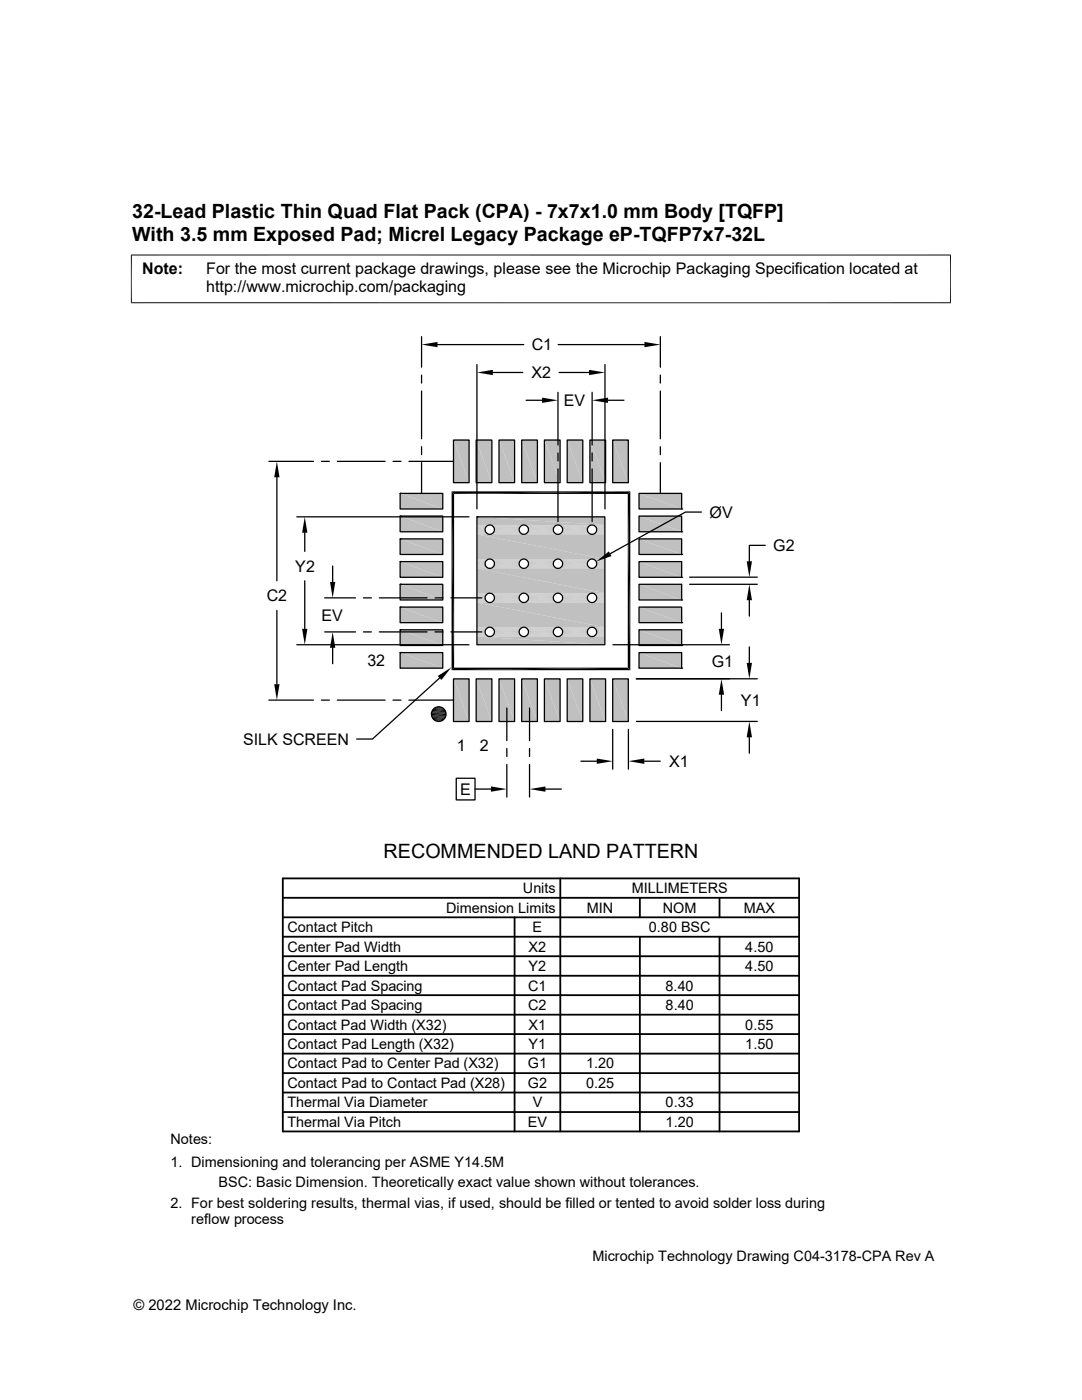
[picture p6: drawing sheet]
<svg xmlns="http://www.w3.org/2000/svg" width="216mm" height="279mm" viewBox="0 0 216 279" stroke-linecap="round" stroke-linejoin="round" font-family="sans-serif">
<g fill="#c0c0c0">
<path d="M95.2 103.1l25.5 1.7h-25.5z"/>
<path d="M95.2 103.1h25.5v1.7z"/>
</g>
<path d="M97.6 104.8h-2.4M97.8 104.8h6.6M98.1 104.9h6M104.6 104.8h6.7M104.9 104.9h6M111.4 104.8h6.6M111.7 104.9h6M118.2 104.8h2.5M118.6 104.9h2.1" fill="none" stroke="#c0c0c0" stroke-width=".2"/>
<path d="M95.2 104.9h2z" fill="#c0c0c0"/>
<path d="M95.2 104.9h2.1" fill="none" stroke="#c0c0c0" stroke-width=".2"/>
<g fill="#c0c0c0">
<path d="M118.7 104.9l2 .2h-1.9z"/>
<path d="M118.7 104.9h2v.2z"/>
</g>
<path d="M98.3 105h5.7M105.1 105h5.7M111.9 105h5.7" fill="none" stroke="#c0c0c0" stroke-width=".2"/>
<g fill="#c0c0c0">
<path d="M95.2 104.9l1.8 .2h-1.8z"/>
<path d="M95.2 104.9h2l-.2 .2z"/>
<path d="M118.8 105.1l1.9 .1h-1.8z"/>
<path d="M118.8 105.1h1.9v.1z"/>
</g>
<path d="M98.4 105.1h5.4M105.2 105.1h5.4M112 105.1h5.5" fill="none" stroke="#c0c0c0" stroke-width=".2"/>
<g fill="#c0c0c0">
<path d="M95.2 105.1l1.7 .1h-1.7z"/>
<path d="M95.2 105.1h1.8l-.1 .1z"/>
<path d="M118.9 105.2l1.8 .2h-1.7z"/>
<path d="M118.9 105.2h1.8v.2z"/>
</g>
<path d="M98.5 105.3h5.2M105.3 105.3h5.2M112.1 105.3h5.2" fill="none" stroke="#c0c0c0" stroke-width=".2"/>
<g fill="#c0c0c0">
<path d="M95.2 105.2l1.6 .2h-1.6z"/>
<path d="M95.2 105.2h1.7l-.1 .2z"/>
<path d="M119 105.4l1.7 .1h-1.6z"/>
<path d="M119 105.4h1.7v.1z"/>
</g>
<path d="M98.6 105.5h5.1M105.4 105.5h5.1M112.2 105.5h5.1" fill="none" stroke="#c0c0c0" stroke-width=".2"/>
<g fill="#c0c0c0">
<path d="M95.2 105.4l1.6 .1h-1.6z"/>
<path d="M95.2 105.4h1.6v.1z"/>
<path d="M119.1 105.5l1.6 .2h-1.6z"/>
<path d="M119.1 105.5h1.6v.2z"/>
</g>
<path d="M98.6 105.6h5M105.5 105.6h4.9M112.2 105.6h5" fill="none" stroke="#c0c0c0" stroke-width=".2"/>
<g fill="#c0c0c0">
<path d="M95.2 105.5l1.6 .2h-1.6z"/>
<path d="M95.2 105.5h1.6v.2z"/>
<path d="M119.1 105.7l1.6 .2h-1.6z"/>
<path d="M119.1 105.7h1.6v.2z"/>
</g>
<path d="M98.6 105.8h5M105.5 105.8h4.9M112.2 105.8h5" fill="none" stroke="#c0c0c0" stroke-width=".2"/>
<g fill="#c0c0c0">
<path d="M95.2 105.7l1.6 .2h-1.6z"/>
<path d="M95.2 105.7h1.6v.2z"/>
<path d="M119.1 105.9l1.6 .1h-1.7z"/>
<path d="M119.1 105.9h1.6v.1z"/>
</g>
<path d="M98.6 106h5.1M105.4 106h5.1M112.2 106h5.1" fill="none" stroke="#c0c0c0" stroke-width=".2"/>
<g fill="#c0c0c0">
<path d="M95.2 105.9l1.6 .1h-1.6z"/>
<path d="M95.2 105.9h1.6v.1z"/>
<path d="M119 106l1.7 .2h-1.8z"/>
<path d="M119 106h1.7v.2z"/>
</g>
<path d="M98.5 106.1h5.2M105.3 106.1h5.2M112.1 106.1h5.2" fill="none" stroke="#c0c0c0" stroke-width=".2"/>
<g fill="#c0c0c0">
<path d="M95.2 106l1.7 .2h-1.7z"/>
<path d="M95.2 106h1.6l.1 .2z"/>
<path d="M118.9 106.2l1.8 .1h-1.9z"/>
<path d="M118.9 106.2h1.8v.1z"/>
</g>
<path d="M98.4 106.3h5.4M105.2 106.3h5.4M112 106.3h5.5" fill="none" stroke="#c0c0c0" stroke-width=".2"/>
<g fill="#c0c0c0">
<path d="M95.2 106.2l1.8 .1h-1.8z"/>
<path d="M95.2 106.2h1.7l.1 .1z"/>
<path d="M118.8 106.3l1.9 .1h-2z"/>
<path d="M118.8 106.3h1.9v.1z"/>
</g>
<path d="M98.3 106.4h5.7M105.1 106.4h5.7M111.9 106.4h5.7" fill="none" stroke="#c0c0c0" stroke-width=".2"/>
<g fill="#c0c0c0">
<path d="M95.2 106.3l2 .1h-2z"/>
<path d="M95.2 106.3h1.8l.2 .1z"/>
</g>
<path d="M118.6 106.5h2.1" fill="none" stroke="#c0c0c0" stroke-width=".2"/>
<path d="M118.7 106.4l2 .1z" fill="#c0c0c0"/>
<g fill="none" stroke="#c0c0c0" stroke-width=".2">
<path d="M95.2 106.5h2.1M95.2 106.6h2.3M95.2 106.6h2.4M97.8 106.6h6.6M98 106.6h6.3M98.1 106.5h6M104.6 106.6h6.7M104.8 106.6h6.3M104.9 106.5h6M111.4 106.6h6.6M111.6 106.6h6.3M111.7 106.5h6"/>
<path d="M118.2 106.6h2.5M118.4 106.6h2.3"/>
</g>
<g fill="#c0c0c0">
<path d="M95.2 106.6l25.5 5h-25.5z"/>
<path d="M95.2 106.6h25.5v5z"/>
</g>
<g fill="none" stroke="#c0c0c0" stroke-width=".2">
<path d="M95.2 111.6h2.4M95.2 111.6h2.3M97.8 111.6h6.6M98 111.6h6.3M98.1 111.7h6M104.6 111.6h6.7M104.8 111.6h6.3M104.9 111.7h6M111.4 111.6h6.6M111.6 111.6h6.3M111.7 111.7h6M118.2 111.6h2.5"/>
<path d="M118.4 111.6h2.3M118.6 111.7h2.1"/>
</g>
<path d="M95.2 111.7l2 .1z" fill="#c0c0c0"/>
<path d="M95.2 111.7h2.1" fill="none" stroke="#c0c0c0" stroke-width=".2"/>
<g fill="#c0c0c0">
<path d="M118.7 111.8l2 .1z"/>
<path d="M118.7 111.8h2v.1z"/>
</g>
<path d="M98.3 111.8h5.7M105.1 111.8h5.7M111.9 111.8h5.7" fill="none" stroke="#c0c0c0" stroke-width=".2"/>
<g fill="#c0c0c0">
<path d="M95.2 111.8l1.8 .1h-1.8z"/>
<path d="M95.2 111.8h2l-.2 .1z"/>
<path d="M118.8 111.9l1.9 .1h-1.8z"/>
<path d="M118.8 111.9h1.9v.1z"/>
</g>
<path d="M98.4 111.9h5.4M105.2 111.9h5.4M112 111.9h5.5" fill="none" stroke="#c0c0c0" stroke-width=".2"/>
<g fill="#c0c0c0">
<path d="M95.2 111.9l1.7 .1h-1.7z"/>
<path d="M95.2 111.9h1.8l-.1 .1z"/>
<path d="M118.9 112l1.8 .2h-1.7z"/>
<path d="M118.9 112h1.8v.2z"/>
</g>
<path d="M98.5 112.1h5.2M105.3 112.1h5.2M112.1 112.1h5.2" fill="none" stroke="#c0c0c0" stroke-width=".2"/>
<g fill="#c0c0c0">
<path d="M95.2 112l1.6 .2h-1.6z"/>
<path d="M95.2 112h1.7l-.1 .2z"/>
<path d="M119 112.2l1.7 .1h-1.6z"/>
<path d="M119 112.2h1.7v.1z"/>
</g>
<path d="M98.6 112.2h5.1M105.4 112.2h5.1M112.2 112.2h5.1" fill="none" stroke="#c0c0c0" stroke-width=".2"/>
<g fill="#c0c0c0">
<path d="M95.2 112.2l1.6 .1h-1.6z"/>
<path d="M95.2 112.2h1.6v.1z"/>
<path d="M119.1 112.3l1.6 .2h-1.6z"/>
<path d="M119.1 112.3h1.6v.2z"/>
</g>
<path d="M98.6 112.4h5M105.5 112.4h4.9M112.2 112.4h5" fill="none" stroke="#c0c0c0" stroke-width=".2"/>
<g fill="#c0c0c0">
<path d="M95.2 112.3l1.6 .2h-1.6z"/>
<path d="M95.2 112.3h1.6v.2z"/>
<path d="M119.1 112.5l1.6 .2h-1.6z"/>
<path d="M119.1 112.5h1.6v.2z"/>
</g>
<path d="M98.6 112.6h5M105.5 112.6h4.9M112.2 112.6h5" fill="none" stroke="#c0c0c0" stroke-width=".2"/>
<g fill="#c0c0c0">
<path d="M95.2 112.5l1.6 .2h-1.6z"/>
<path d="M95.2 112.5h1.6v.2z"/>
<path d="M119.1 112.7l1.6 .1h-1.7z"/>
<path d="M119.1 112.7h1.6v.1z"/>
</g>
<path d="M98.6 112.8h5.1M105.4 112.8h5.1M112.2 112.8h5.1" fill="none" stroke="#c0c0c0" stroke-width=".2"/>
<g fill="#c0c0c0">
<path d="M95.2 112.7l1.6 .1h-1.6z"/>
<path d="M95.2 112.7h1.6v.1z"/>
<path d="M119 112.8l1.7 .2h-1.8z"/>
<path d="M119 112.8h1.7v.2z"/>
</g>
<path d="M98.5 112.9h5.2M105.3 112.9h5.2M112.1 112.9h5.2" fill="none" stroke="#c0c0c0" stroke-width=".2"/>
<g fill="#c0c0c0">
<path d="M95.2 112.8l1.7 .2h-1.7z"/>
<path d="M95.2 112.8h1.6l.1 .2z"/>
<path d="M118.9 113l1.8 .1h-1.9z"/>
<path d="M118.9 113h1.8v.1z"/>
</g>
<path d="M98.4 113.1h5.4M105.2 113.1h5.4M112 113.1h5.5" fill="none" stroke="#c0c0c0" stroke-width=".2"/>
<g fill="#c0c0c0">
<path d="M95.2 113l1.8 .1h-1.8z"/>
<path d="M95.2 113h1.7l.1 .1z"/>
<path d="M118.7 113.2l.1-.1 1.9 .1z"/>
<path d="M118.8 113.1h1.9v.1z"/>
</g>
<path d="M98.3 113.2h5.7M105.1 113.2h5.7M111.9 113.2h5.7" fill="none" stroke="#c0c0c0" stroke-width=".2"/>
<g fill="#c0c0c0">
<path d="M95.2 113.1l2 .1h-2z"/>
<path d="M95.2 113.1l2 .1z"/>
</g>
<path d="M118.6 113.3h2.1" fill="none" stroke="#c0c0c0" stroke-width=".2"/>
<path d="M118.7 113.2h2v.1z" fill="#c0c0c0"/>
<g fill="none" stroke="#c0c0c0" stroke-width=".2">
<path d="M95.2 113.3h2.1M95.2 113.4h2.3M95.2 113.4h2.4M97.8 113.4h6.6M98 113.4h6.3M98.1 113.3h6M104.6 113.4h6.7M104.8 113.4h6.3M104.9 113.3h6M111.4 113.4h6.6M111.6 113.4h6.3M111.7 113.3h6"/>
<path d="M118.2 113.4h2.5M118.4 113.4h2.3"/>
</g>
<g fill="#c0c0c0">
<path d="M95.2 113.4l25.5 5h-25.5z"/>
<path d="M95.2 113.4h25.5v5z"/>
</g>
<g fill="none" stroke="#c0c0c0" stroke-width=".2">
<path d="M95.2 118.4h2.4M95.2 118.4h2.3M97.8 118.4h6.6M98 118.4h6.3M98.1 118.5h6M104.6 118.4h6.7M104.8 118.4h6.3M104.9 118.5h6M111.4 118.4h6.6M111.6 118.4h6.3M111.7 118.5h6M118.2 118.4h2.5"/>
<path d="M118.4 118.4h2.3M118.6 118.5h2.1"/>
</g>
<path d="M95.2 118.5l2 .1h-2z" fill="#c0c0c0"/>
<path d="M95.2 118.5h2.1" fill="none" stroke="#c0c0c0" stroke-width=".2"/>
<g fill="#c0c0c0">
<path d="M118.7 118.6l2 .1z"/>
<path d="M118.7 118.6h2v.1z"/>
</g>
<path d="M98.3 118.6h5.7M105.1 118.6h5.7M111.9 118.6h5.7" fill="none" stroke="#c0c0c0" stroke-width=".2"/>
<g fill="#c0c0c0">
<path d="M95.2 118.6l1.8 .1h-1.8z"/>
<path d="M95.2 118.6h2l-.2 .1z"/>
<path d="M118.8 118.7l1.9 .1h-1.8z"/>
<path d="M118.8 118.7h1.9v.1z"/>
</g>
<path d="M98.4 118.8h5.4M105.2 118.8h5.4M112 118.8h5.5" fill="none" stroke="#c0c0c0" stroke-width=".2"/>
<g fill="#c0c0c0">
<path d="M95.2 118.7l1.7 .1h-1.7z"/>
<path d="M95.2 118.7h1.8l-.1 .1z"/>
<path d="M118.9 118.8l1.8 .2h-1.7z"/>
<path d="M118.9 118.8h1.8v.2z"/>
</g>
<path d="M98.5 118.9h5.2M105.3 118.9h5.2M112.1 118.9h5.2" fill="none" stroke="#c0c0c0" stroke-width=".2"/>
<g fill="#c0c0c0">
<path d="M95.2 118.8l1.6 .2h-1.6z"/>
<path d="M95.2 118.8h1.7l-.1 .2z"/>
<path d="M119 119l1.7 .1h-1.6z"/>
<path d="M119 119h1.7v.1z"/>
</g>
<path d="M98.6 119.1h5.1M105.4 119.1h5.1M112.2 119.1h5.1" fill="none" stroke="#c0c0c0" stroke-width=".2"/>
<g fill="#c0c0c0">
<path d="M95.2 119l1.6 .1h-1.6z"/>
<path d="M95.2 119h1.6v.1z"/>
<path d="M119.1 119.1l1.6 .2h-1.6z"/>
<path d="M119.1 119.1h1.6v.2z"/>
</g>
<path d="M98.6 119.2h5M105.5 119.2h4.9M112.2 119.2h5" fill="none" stroke="#c0c0c0" stroke-width=".2"/>
<g fill="#c0c0c0">
<path d="M95.2 119.1l1.6 .2h-1.6z"/>
<path d="M95.2 119.1h1.6v.2z"/>
<path d="M119.1 119.3l1.6 .2h-1.6z"/>
<path d="M119.1 119.3h1.6v.2z"/>
</g>
<path d="M98.6 119.4h5M105.5 119.4h4.9M112.2 119.4h5" fill="none" stroke="#c0c0c0" stroke-width=".2"/>
<g fill="#c0c0c0">
<path d="M95.2 119.3l1.6 .2h-1.6z"/>
<path d="M95.2 119.3h1.6v.2z"/>
<path d="M119.1 119.5l1.6 .2h-1.7z"/>
<path d="M119.1 119.5h1.6v.2z"/>
</g>
<path d="M98.6 119.6h5.1M105.4 119.6h5.1M112.2 119.6h5.1" fill="none" stroke="#c0c0c0" stroke-width=".2"/>
<g fill="#c0c0c0">
<path d="M95.2 119.5l1.6 .2h-1.6z"/>
<path d="M95.2 119.5h1.6v.2z"/>
<path d="M119 119.7l1.7 .1h-1.8z"/>
<path d="M119 119.7h1.7v.1z"/>
</g>
<path d="M98.5 119.7h5.2M105.3 119.7h5.2M112.1 119.7h5.2" fill="none" stroke="#c0c0c0" stroke-width=".2"/>
<g fill="#c0c0c0">
<path d="M95.2 119.7l1.7 .1h-1.7z"/>
<path d="M95.2 119.7h1.6l.1 .1z"/>
<path d="M118.9 119.8l1.8 .2h-1.9z"/>
<path d="M118.9 119.8h1.8v.2z"/>
</g>
<path d="M98.4 119.9h5.4M105.2 119.9h5.4M112 119.9h5.5" fill="none" stroke="#c0c0c0" stroke-width=".2"/>
<g fill="#c0c0c0">
<path d="M95.2 119.8l1.8 .2h-1.8z"/>
<path d="M95.2 119.8h1.7l.1 .2z"/>
<path d="M118.7 120.1l.1-.1 1.9 .1z"/>
<path d="M118.8 120h1.9v.1z"/>
</g>
<path d="M98.3 120h5.7M105.1 120h5.7M111.9 120h5.7" fill="none" stroke="#c0c0c0" stroke-width=".2"/>
<g fill="#c0c0c0">
<path d="M95.2 120l2 .1h-2z"/>
<path d="M95.2 120l2 .1z"/>
</g>
<path d="M118.6 120.1h2.1" fill="none" stroke="#c0c0c0" stroke-width=".2"/>
<path d="M118.7 120.1h2z" fill="#c0c0c0"/>
<g fill="none" stroke="#c0c0c0" stroke-width=".2">
<path d="M95.2 120.1h2.1M95.2 120.2h2.3M95.2 120.2h2.4M97.8 120.2h6.6M98 120.2h6.3M98.1 120.1h6M104.6 120.2h6.7M104.8 120.2h6.3M104.9 120.1h6M111.4 120.2h6.6M111.6 120.2h6.3M111.7 120.1h6"/>
<path d="M118.2 120.2h2.5M118.4 120.2h2.3"/>
</g>
<g fill="#c0c0c0">
<path d="M95.2 120.2l25.5 5h-25.5z"/>
<path d="M95.2 120.2h25.5v5z"/>
</g>
<g fill="none" stroke="#c0c0c0" stroke-width=".2">
<path d="M95.2 125.2h2.4M95.2 125.3h2.3M97.8 125.2h6.6M98 125.3h6.3M98.1 125.3h6M104.6 125.2h6.7M104.8 125.3h6.3M104.9 125.3h6M111.4 125.2h6.6M111.6 125.3h6.3M111.7 125.3h6M118.2 125.2h2.5"/>
<path d="M118.4 125.3h2.3M118.6 125.3h2.1"/>
</g>
<path d="M95.2 125.3l2 .1z" fill="#c0c0c0"/>
<path d="M95.2 125.3h2.1" fill="none" stroke="#c0c0c0" stroke-width=".2"/>
<g fill="#c0c0c0">
<path d="M118.7 125.4l2 .1h-1.9z"/>
<path d="M118.7 125.4h2v.1z"/>
</g>
<path d="M98.3 125.4h5.7M105.1 125.4h5.7M111.9 125.4h5.7" fill="none" stroke="#c0c0c0" stroke-width=".2"/>
<g fill="#c0c0c0">
<path d="M95.2 125.4l1.8 .1h-1.8z"/>
<path d="M95.2 125.4h2l-.2 .1z"/>
<path d="M118.8 125.5l1.9 .1h-1.8z"/>
<path d="M118.8 125.5h1.9v.1z"/>
</g>
<path d="M98.4 125.6h5.4M105.2 125.6h5.4M112 125.6h5.5" fill="none" stroke="#c0c0c0" stroke-width=".2"/>
<g fill="#c0c0c0">
<path d="M95.2 125.5l1.7 .1h-1.7z"/>
<path d="M95.2 125.5h1.8l-.1 .1z"/>
<path d="M118.9 125.6l1.8 .2h-1.7z"/>
<path d="M118.9 125.6h1.8v.2z"/>
</g>
<path d="M98.5 125.7h5.2M105.3 125.7h5.2M112.1 125.7h5.2" fill="none" stroke="#c0c0c0" stroke-width=".2"/>
<g fill="#c0c0c0">
<path d="M95.2 125.6l1.6 .2h-1.6z"/>
<path d="M95.2 125.6h1.7l-.1 .2z"/>
<path d="M119 125.8l1.7 .1h-1.6z"/>
<path d="M119 125.8h1.7v.1z"/>
</g>
<path d="M98.6 125.9h5.1M105.4 125.9h5.1M112.2 125.9h5.1" fill="none" stroke="#c0c0c0" stroke-width=".2"/>
<g fill="#c0c0c0">
<path d="M95.2 125.8l1.6 .1h-1.6z"/>
<path d="M95.2 125.8h1.6v.1z"/>
<path d="M119.1 125.9l1.6 .2h-1.6z"/>
<path d="M119.1 125.9h1.6v.2z"/>
</g>
<path d="M98.6 126h5M105.5 126h4.9M112.2 126h5" fill="none" stroke="#c0c0c0" stroke-width=".2"/>
<g fill="#c0c0c0">
<path d="M95.2 125.9l1.6 .2h-1.6z"/>
<path d="M95.2 125.9h1.6v.2z"/>
<path d="M119.1 126.1l1.6 .2h-1.6z"/>
<path d="M119.1 126.1h1.6v.2z"/>
</g>
<path d="M98.6 126.2h5M105.5 126.2h4.9M112.2 126.2h5" fill="none" stroke="#c0c0c0" stroke-width=".2"/>
<g fill="#c0c0c0">
<path d="M95.2 126.1l1.6 .2h-1.6z"/>
<path d="M95.2 126.1h1.6v.2z"/>
<path d="M119.1 126.3l1.6 .1h-1.7z"/>
<path d="M119.1 126.3h1.6v.1z"/>
</g>
<path d="M98.6 126.4h5.1M105.4 126.4h5.1M112.2 126.4h5.1" fill="none" stroke="#c0c0c0" stroke-width=".2"/>
<g fill="#c0c0c0">
<path d="M95.2 126.3l1.6 .1h-1.6z"/>
<path d="M95.2 126.3h1.6v.1z"/>
<path d="M119 126.4l1.7 .2h-1.8z"/>
<path d="M119 126.4h1.7v.2z"/>
</g>
<path d="M98.5 126.5h5.2M105.3 126.5h5.2M112.1 126.5h5.2" fill="none" stroke="#c0c0c0" stroke-width=".2"/>
<g fill="#c0c0c0">
<path d="M95.2 126.4l1.7 .2h-1.7z"/>
<path d="M95.2 126.4h1.6l.1 .2z"/>
<path d="M118.9 126.6l1.8 .1h-1.9z"/>
<path d="M118.9 126.6h1.8v.1z"/>
</g>
<path d="M98.4 126.7h5.4M105.2 126.7h5.4M112 126.7h5.5" fill="none" stroke="#c0c0c0" stroke-width=".2"/>
<g fill="#c0c0c0">
<path d="M95.2 126.6l1.8 .1h-1.8z"/>
<path d="M95.2 126.6h1.7l.1 .1z"/>
<path d="M118.8 126.7l1.9 .2h-2z"/>
<path d="M118.8 126.7h1.9v.2z"/>
</g>
<path d="M98.3 126.8h5.7M105.1 126.8h5.7M111.9 126.8h5.7" fill="none" stroke="#c0c0c0" stroke-width=".2"/>
<g fill="#c0c0c0">
<path d="M95.2 126.7l2 .2h-2z"/>
<path d="M95.2 126.7h1.8l.2 .2z"/>
</g>
<path d="M118.6 126.9h2.1" fill="none" stroke="#c0c0c0" stroke-width=".2"/>
<path d="M118.7 126.9l2 .1z" fill="#c0c0c0"/>
<g fill="none" stroke="#c0c0c0" stroke-width=".2">
<path d="M95.2 126.9h2.1M95.2 127h2.3M95.2 127h2.4M97.8 127h6.6M98 127h6.3M98.1 126.9h6M104.6 127h6.7M104.8 127h6.3M104.9 126.9h6M111.4 127h6.6M111.6 127h6.3M111.7 126.9h6"/>
<path d="M118.2 127h2.5M118.4 127h2.3"/>
</g>
<g fill="#c0c0c0">
<path d="M95.2 127l25.5 1.7h-25.5z"/>
<path d="M95.2 127h25.5v1.7z"/>
<path d="M122.3 87.8l3.1 8.5h-3.1z"/>
<path d="M122.3 87.8h3.1v8.5z"/>
<path d="M117.7 87.8l3.1 8.5h-3.1z"/>
<path d="M117.7 87.8h3.1v8.5z"/>
<path d="M113.2 87.8l3.1 8.5h-3.1z"/>
<path d="M113.2 87.8h3.1v8.5z"/>
<path d="M108.6 87.8l3.2 8.5h-3.2z"/>
<path d="M108.6 87.8h3.2v8.5z"/>
<path d="M104.1 87.8l3.1 8.5h-3.1z"/>
<path d="M104.1 87.8h3.1v8.5z"/>
<path d="M99.6 87.8l3.1 8.5h-3.1z"/>
<path d="M99.6 87.8h3.1v8.5z"/>
<path d="M95 87.8l3.1 8.5h-3.1z"/>
<path d="M95 87.8h3.1v8.5z"/>
<path d="M90.5 87.8l3.1 8.5h-3.1z"/>
<path d="M90.5 87.8h3.1v8.5z"/>
<path d="M127.5 98.5l8.5 3.1h-8.5z"/>
<path d="M127.5 98.5h8.5v3.1z"/>
<path d="M79.8 98.5l8.5 3.1h-8.5z"/>
<path d="M79.8 98.5h8.5v3.1z"/>
<path d="M127.5 103l8.5 3.1h-8.5z"/>
<path d="M127.5 103h8.5v3.1z"/>
<path d="M79.8 103l8.5 3.1h-8.5z"/>
<path d="M79.8 103h8.5v3.1z"/>
<path d="M127.5 107.5l8.5 3.2h-8.5z"/>
<path d="M127.5 107.5h8.5v3.2z"/>
<path d="M79.8 107.5l8.5 3.2h-8.5z"/>
<path d="M79.8 107.5h8.5v3.2z"/>
<path d="M127.5 112.1l8.5 3.1h-8.5z"/>
<path d="M127.5 112.1h8.5v3.1z"/>
<path d="M79.8 112.1l8.5 3.1h-8.5z"/>
<path d="M79.8 112.1h8.5v3.1z"/>
<path d="M127.5 116.6l8.5 3.1h-8.5z"/>
<path d="M127.5 116.6h8.5v3.1z"/>
<path d="M79.8 116.6l8.5 3.1h-8.5z"/>
<path d="M79.8 116.6h8.5v3.1z"/>
<path d="M127.5 121.2l8.5 3.1h-8.5z"/>
<path d="M127.5 121.2h8.5v3.1z"/>
<path d="M79.8 121.2l8.5 3.1h-8.5z"/>
<path d="M79.8 121.2h8.5v3.1z"/>
<path d="M127.5 125.7l8.5 3.1h-8.5z"/>
<path d="M127.5 125.7h8.5v3.1z"/>
<path d="M79.8 125.7l8.5 3.1h-8.5z"/>
<path d="M79.8 125.7h8.5v3.1z"/>
<path d="M127.5 130.2l8.5 3.1h-8.5z"/>
<path d="M127.5 130.2h8.5v3.1z"/>
<path d="M79.8 130.2l8.5 3.1h-8.5z"/>
<path d="M79.8 130.2h8.5v3.1z"/>
<path d="M122.3 135.5l3.1 8.5h-3.1z"/>
<path d="M122.3 135.5h3.1v8.5z"/>
<path d="M117.7 135.5l3.1 8.5h-3.1z"/>
<path d="M117.7 135.5h3.1v8.5z"/>
<path d="M113.2 135.5l3.1 8.5h-3.1z"/>
<path d="M113.2 135.5h3.1v8.5z"/>
<path d="M108.6 135.5l3.2 8.5h-3.2z"/>
<path d="M108.6 135.5h3.2v8.5z"/>
<path d="M104.1 135.5l3.1 8.5h-3.1z"/>
<path d="M104.1 135.5h3.1v8.5z"/>
<path d="M99.6 135.5l3.1 8.5h-3.1z"/>
<path d="M99.6 135.5h3.1v8.5z"/>
<path d="M95 135.5l3.1 8.5h-3.1z"/>
<path d="M95 135.5h3.1v8.5z"/>
<path d="M90.5 135.5l3.1 8.5h-3.1z"/>
<path d="M90.5 135.5h3.1v8.5z"/>
</g>
<g fill="none" stroke="#000" stroke-width=".25">
<path d="M84.1 67.2v6.1M84.1 74.9v1.6M84.1 78v9.6M87.3 68.8h17.2M95.2 72.7v28.9M98.3 74.3h6M105 79.9h3.2M111.3 78.3v10.5M111.4 68.8h17.2M111.6 74.3h5.9M118.2 78.3v10.5M120.7 72.7v28.9"/>
<path d="M121.3 79.9h3.2M131.8 67.2v6.1M131.8 74.9v1.6M131.8 78v9.6M53.7 92.1h8.8M55.2 95.2v20.7M64.1 92.1h1.6M67.3 92.1h9.5M78.4 92.1h1.6M79.8 98.5h8.5v3.1h-8.5zM79.8 98.5h.1M81.6 92.1h8.9"/>
<path d="M84.1 89.2v1.5M84.1 92.3v6.1M90.5 87.8h3.1v8.5h-3.1zM95 87.8h3.1v8.5h-3.1zM99.6 87.8h3.1v8.5h-3.1zM104.1 87.8h3.1v8.5h-3.1zM108.6 87.8h3.2v8.5h-3.2zM111.3 90.4v1.6M111.3 93.6v10.5M113.2 87.8h3.1v8.5h-3.1zM117.7 87.8h3.1v8.5h-3.1zM118.2 90.4v1.6"/>
<path d="M118.2 93.6v10.5M122.3 87.8h3.1v8.5h-3.1zM127.5 98.5h8.5v3.1h-8.5zM131.8 89.2v1.5M131.8 92.3v6.1M59.2 103.1h34.4M60.8 106.3v3.7M60.8 115.9v9.6M64.8 119.3h6.1M66.4 113v3.1M72.5 119.3h1.6M75.7 119.3h9.5"/>
<path d="M79.8 103h8.5v3.1h-8.5zM79.8 103h.1M79.8 107.5h8.5v3.2h-8.5zM79.8 107.5h.1M79.8 112.1h8.5v3.1h-8.5zM79.8 112.1h.1M79.8 116.6h8.5v3.1h-8.5zM79.8 116.6h.1M86.8 119.3h1.6M90 119.3h6.1M95.2 103.1h25.5v25.6h-25.5zM95.2 103.1h.1"/>
<path d="M127.5 116.6h8.5v3.1h-8.5zM127.5 112.1h8.5v3.1h-8.5zM127.5 107.5h8.5v3.2h-8.5zM127.5 103h8.5v3.1h-8.5zM136 119.7h.1M136 115.2h.1M136 110.7h.1M136 106.1h.1M136 101.6h.1M137.6 116.6h13.5M137.6 115.2h13.5M140 102.2h-3.2l-15 8.3"/>
<path d="M149.5 119.8v3.2M152.7 108.8h-3.2v3.2M53.7 139.7h8.8M55.2 121.8v14.7M59.2 128.7h34.4M64.1 139.7h1.6M64.8 126.1h6.1M66.4 129.3v3.2M67.3 139.7h9.5M72.5 126.1h1.6M75.7 126.1h9.5M78.4 139.7h1.6"/>
<path d="M79.8 121.2h8.5v3.1h-8.5zM79.8 121.2h.1M79.8 125.7h8.5v3.1h-8.5zM79.8 125.7h.1M79.8 130.2h8.5v3.2h-8.5zM79.8 130.2h.1M81.6 139.7h8.9M86.8 126.1h1.6M87.7 135.3l-13.4 12.2h-3.1M90 126.1h6.1M90.5 135.5h3.1v8.5h-3.1zM95 135.5h3.1v8.5h-3.1z"/>
<path d="M99.6 135.5h3.1v8.5h-3.1zM104.1 135.5h3.1v8.5h-3.1zM108.6 135.5h3.2v8.5h-3.2zM113.2 135.5h3.1v8.5h-3.1zM117.7 135.5h3.1v8.5h-3.1zM122.3 135.5h3.1v8.5h-3.1zM122.3 128.7h23.2M127 135.5h24.1M127.5 130.2h8.5v3.1h-8.5zM127.5 125.7h8.5v3.1h-8.5zM127.5 121.2h8.5v3.1h-8.5zM136 133.3h.1"/>
<path d="M136 128.8h.1M136 124.3h.1M144 122.3v3.2M144 138.6v3.2M149.5 129.1v3.2M86.1 142h2.9M86.1 143.1h2.8M86.2 141.8h2.7M91 155.3h3.8v4.3h-3.8zM94.8 157.5h3.2M101.1 141.3v6.5M101.1 149.4v1.6"/>
<path d="M101.1 152.6v6.5M105.7 141.3v6.5M105.7 149.4v1.6M105.7 152.6v6.5M108.8 157.5h3.2M115.9 151.9h3.2M122.3 145.6v7.9M125.4 145.6v7.9M127 144h24.1M128.6 151.9h3.1M149.5 147.2v3.1"/>
<circle cx="97.7" cy="119.3" r=".93"/>
<circle cx="97.7" cy="112.5" r=".93"/>
<circle cx="97.7" cy="105.7" r=".93"/>
<circle cx="104.5" cy="119.3" r=".93"/>
<circle cx="104.5" cy="105.7" r=".93"/>
<circle cx="104.5" cy="112.5" r=".93"/>
<circle cx="111.3" cy="119.3" r=".93"/>
<circle cx="111.3" cy="112.5" r=".93"/>
<circle cx="111.3" cy="105.7" r=".93"/>
<circle cx="118.1" cy="119.3" r=".93"/>
<circle cx="118.1" cy="105.7" r=".93"/>
<circle cx="118.1" cy="112.5" r=".93"/>
<circle cx="97.7" cy="126.1" r=".93"/>
<circle cx="104.5" cy="126.1" r=".93"/>
<circle cx="111.3" cy="126.1" r=".93"/>
<circle cx="118.1" cy="126.1" r=".93"/>
<circle cx="87.5" cy="142.5" r="1.46"/>
</g>
<g fill="none" stroke="#000" stroke-width=".36">
<path d="M56.4 179.2h103M56.4 175.3h103v50.5h-103zM111.8 175.3v50.5M127.7 179.2v3.9M143.6 179.2v3.9M56.4 183.1h103M56.4 190.8h103M56.4 186.9h103M56.4 194.7h103M56.4 198.6h103M102.7 183.1v42.7M127.7 186.9v38.9"/>
<path d="M143.6 186.9v38.9M56.4 202.5h103M56.4 206.4h103M56.4 218h103M56.4 210.3h103M56.4 214.2h103M56.4 221.9h103"/>
</g>
<path d="M26.1 50.9h163.7M26.2 50.8v9.7M189.7 50.8v9.7M26.1 60.4h163.7M86.5 141.4h2" fill="none" stroke="#000" stroke-width=".2"/>
<g fill="#000">
<path d="M84.1 68.8l3.2-.6v1.1zM95.2 74.3l3.1-.5v1.1zM108.2 79.4l3.1 .5-3.1 .5zM117.5 73.8l3.2 .5-3.2 .6zM118.2 79.9l3.1-.5v1zM128.6 68.2l3.2 .6-3.2 .5zM55.2 92.1l.6 3.1h-1.1zM90.1 98.1l.5 35.1-.5 .6zM90.1 98.1l.5 .5v34.6zM90.6 98.6l35.2-.5-.5 .5zM90.1 98.1h35.7l-35.2 .5zM60.8 103.1l.5 3.2h-1z"/>
<path d="M65.8 116.1h1.1l-.5 3.2zM119 112.1l2.5-2.1 .5 1zM149.5 116.6l.6 3.2h-1.1zM149 112h1.1l-.6 3.2zM54.7 136.5h1.1l-.6 3.2zM60.3 125.5h1l-.5 3.2zM66.4 126.1l.5 3.2h-1.1zM87.4 134.9l2.7-1.7-2 2.5zM90.1 133.8l35.2-.6 .5 .6zM90.1 133.8l.5-.6h34.7zM125.3 98.6l.5 35.2-.5-.6zM125.8 98.1v35.7l-.5-35.2z"/>
<path d="M144 135.5l.5 3.1h-1.1zM143.4 125.5h1.1l-.5 3.2zM149 132.3h1.1l-.6 3.2zM86.6 143.7l1.6 .1h-1.3zM86.6 143.7h1.8l-.2 .1zM86.7 141.3h1.6l.2 .2zM86.9 143.8l1 .1zM86.9 143.8h1.3l-.3 .1zM86.7 141.3l.3-.1 1.3 .1zM87 141.2h1.1l.2 .1zM87.1 143.9l.6 .1zM87.1 143.9h.8z"/>
<path d="M87 141.2h1.1zM87.3 141.1l.8 .1zM87.3 141.1h.5zM98 157l3.1 .5-3.1 .5zM105.7 157.5l3.1-.5v1zM119.1 151.4l3.2 .5-3.2 .5zM125.4 151.9l3.2-.5v1zM149.5 144l.6 3.2h-1.1z"/>
</g>
<path d="M86.3 143.4h2.5M86.3 141.6h2.4M86.4 143.6h2.2" fill="none" stroke="#000" stroke-width=".21"/>
<path d="M86.1 142.3h2.9M86.1 142.6h2.9M86.1 142.9h2.9" fill="none" stroke="#000" stroke-width=".28"/>
<g font-size="3.9">
<text x="26.4" y="43.5">32-Lead Plastic Thin Quad Flat Pack (CPA) - 7x7x1.0 mm Body [TQFP]</text>
<text x="26.4" y="48.1">With 3.5 mm Exposed Pad; Micrel Legacy Package eP-TQFP7x7-32L</text>
<text x="76.5" y="171.2">RECOMMENDED LAND PATTERN</text>
</g>
<g font-size="3.2">
<text x="28.4" y="54.7">Note:</text>
<text x="41.1" y="58.3">http://www.microchip.com/packaging</text>
<text x="41.1" y="54.7">For the most current package drawings, please see the Microchip Packaging Specification located at</text>
<text x="106.1" y="69.9">C1</text>
<text x="106.1" y="75.5">X2</text>
<text x="112.5" y="81">EV</text>
<text x="141.6" y="103.3">ØV</text>
<text x="154.3" y="110">G2</text>
<text x="53.2" y="120">C2</text>
<text x="58.9" y="114.1">Y2</text>
<text x="64.1" y="123.8">EV</text>
<text x="73.3" y="132.9">32</text>
<text x="142" y="133.2">G1</text>
<text x="147.8" y="140.9">Y1</text>
<text x="48.5" y="148.6">SILK SCREEN</text>
<text x="91.2" y="149.9">1</text>
<text x="95.7" y="149.9">2</text>
<text x="133.5" y="153.1">X1</text>
<text x="91.8" y="158.6">E</text>
</g>
<g font-size="2.9">
<text x="104.3" y="178.3">Units</text>
<text x="126" y="178.3">MILLIMETERS</text>
<text x="89" y="182.2">Dimension Limits</text>
<text x="117.1" y="182.2">MIN</text>
<text x="132.3" y="182.2">NOM</text>
<text x="148.4" y="182.2">MAX</text>
<text x="57.3" y="189.9">Center Pad Width</text>
<text x="57.3" y="186">Contact Pitch</text>
<text x="105.5" y="189.9">X2</text>
<text x="106.3" y="186">E</text>
<text x="129.5" y="186">0.80 BSC</text>
<text x="148.7" y="189.9">4.50</text>
<text x="57.3" y="193.8">Center Pad Length</text>
<text x="57.3" y="197.7">Contact Pad Spacing</text>
<text x="105.4" y="197.7">C1</text>
<text x="105.5" y="193.8">Y2</text>
<text x="132.8" y="197.7">8.40</text>
<text x="148.7" y="193.8">4.50</text>
<text x="57.3" y="201.6">Contact Pad Spacing</text>
<text x="105.4" y="201.6">C2</text>
<text x="132.8" y="201.6">8.40</text>
<text x="57.3" y="209.4">Contact Pad Length (X32)</text>
<text x="57.3" y="205.5">Contact Pad Width (X32)</text>
<text x="105.5" y="209.4">Y1</text>
<text x="105.5" y="205.5">X1</text>
<text x="148.7" y="209.4">1.50</text>
<text x="148.7" y="205.5">0.55</text>
<text x="57.3" y="213.2">Contact Pad to Center Pad (X32)</text>
<text x="105.3" y="213.2">G1</text>
<text x="116.9" y="213.2">1.20</text>
<text x="57.3" y="217.1">Contact Pad to Contact Pad (X28)</text>
<text x="57.3" y="221">Thermal Via Diameter</text>
<text x="105.3" y="217.1">G2</text>
<text x="106.3" y="221">V</text>
<text x="116.9" y="217.1">0.25</text>
<text x="132.8" y="221">0.33</text>
<text x="57.3" y="224.9">Thermal Via Pitch</text>
<text x="105.3" y="224.9">EV</text>
<text x="132.8" y="224.9">1.20</text>
<text x="34" y="228.3">Notes:</text>
<text x="34" y="232.9">1. Dimensioning and tolerancing per ASME Y14.5M</text>
<text x="43.6" y="237">BSC: Basic Dimension. Theoretically exact value shown without tolerances.</text>
<text x="34" y="241">2. For best soldering results, thermal vias, if used, should be filled or tented to avoid solder loss during</text>
<text x="38.1" y="244.3">reflow process</text>
<text x="118.2" y="251.7">Microchip Technology Drawing C04-3178-CPA Rev A</text>
<text x="26.6" y="261.3">© 2022 Microchip Technology Inc.</text>
</g>
</svg>
